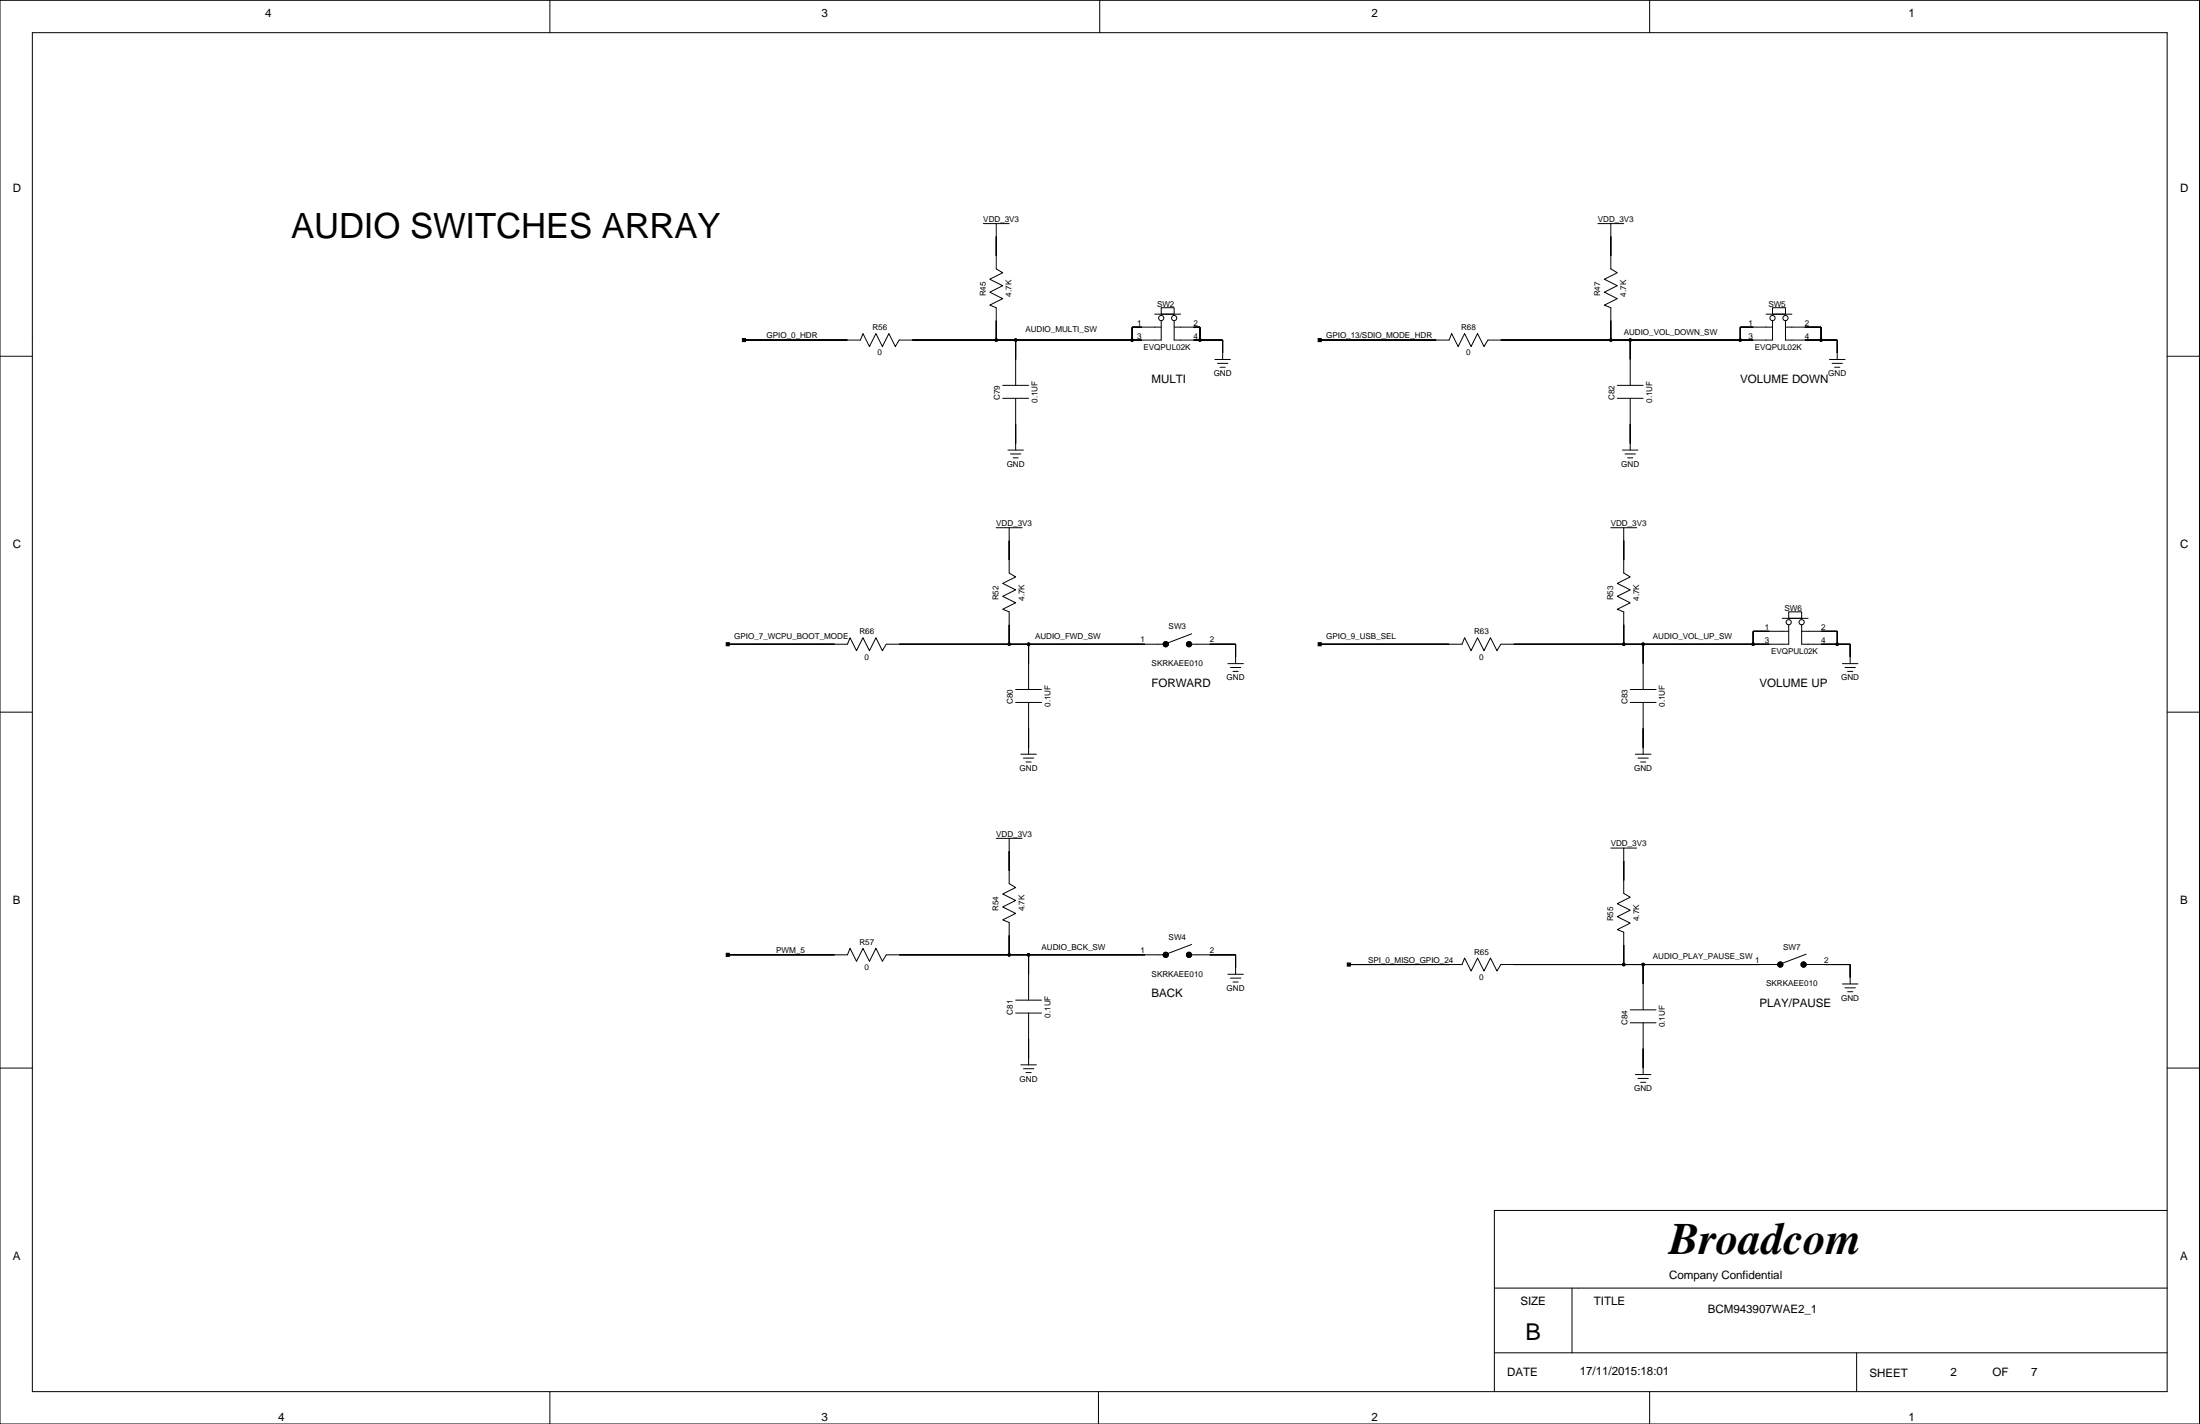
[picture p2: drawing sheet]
<svg xmlns="http://www.w3.org/2000/svg" width="432mm" height="279mm" viewBox="0 0 432 279" stroke-linecap="round" stroke-linejoin="round" font-family="sans-serif">
<g fill="none" stroke="#000" stroke-width=".2">
<path d="M0 .1h431.7v279.3h-431.7zM6.3 6.4h419.1v266.7h-419.1zM107.9 .1v6.3M215.9 .1v6.3M323.8 .1v6.3M193 43.9h5.1M195.5 43.9v8.9l1.3 .7-2.5 1.3 2.5 1.3-2.5 1.2 2.5 1.3-2.5 1.3 1.2 .5v6.3M313.6 43.9h5.1M316.2 43.9v8.9l1.2 .7-2.5 1.3 2.5 1.3-2.5 1.2 2.5 1.3-2.5 1.3 1.3 .5v6.3M0 69.9h6.3M196.8 78.2h5.1M196.8 75.6h5.1"/>
<path d="M199.3 66.7v8.9M199.3 78.2v10.1M226.6 61.6h5.1M227.9 60.4h2.6v1.2h-2.6zM227.9 62.9v3.8h-51.4l-.8 1.3-1.2-2.5-1.3 2.5-1.3-2.5-1.3 2.5-1.2-2.5-.5 1.2h-22.9M227.9 64.2h-5.7v2.5M230.5 62.9v3.8h9.5v3.8M230.5 64.2h5v2.5M238.5 70.5h3M239 71.3h2M239.5 72.1h1M317.4 78.2h5.1"/>
<path d="M317.4 75.6h5.1M320 66.7v8.9M320 78.2v10.1M346.6 61.6h5.1M347.9 60.4h2.5v1.2h-2.5zM347.9 62.9v3.8h-55.9l-.7 1.3-1.3-2.5-1.3 2.5-1.2-2.5-1.3 2.5-1.3-2.5-.5 1.2h-25.4M347.9 64.2h-6.3v2.5M350.4 62.9v3.8h10.2v3.8M350.4 64.2h7v2.5M359.1 70.5h3M359.6 71.3h2M360.1 72.1h1"/>
<path d="M425.4 69.9h6.3M197.8 88.3h3.1M198.3 89.1h2.1M198.8 89.8h1.1M318.4 88.3h3.1M319 89.1h2M319.5 89.8h1M195.5 103.5h5.1M198.1 103.5v8.9l1.2 .8-2.5 1.3 2.5 1.2-2.5 1.3 2.5 1.3-2.5 1.2 1.3 .6v6.3M231.8 119.3h.1M316.2 103.5h5M318.7 103.5v8.9l1.3 .8-2.6 1.3 2.6 1.2-2.6 1.3 2.6 1.3-2.6 1.2 1.3 .6v6.3"/>
<path d="M0 139.7h6.3M199.3 137.8h5.1M199.3 135.3h5.1M201.9 126.4v8.9M201.9 137.8v10.2M231.1 126.4h.1M233.6 126.4h8.9v3.8M233.9 124.4l-5.4 2h-54.5l-.8 1.3-1.3-2.6-1.3 2.6-1.2-2.6-1.3 2.6-1.3-2.6-.5 1.3h-23.5M241 130.2h3M241.5 131h2M242 131.7h1M320 137.8h5"/>
<path d="M320 135.3h5M322.5 126.4v8.9M322.5 137.8v10.2M349.8 121.3h5.1M351.1 120.1h2.5v1.2h-2.5zM351.1 122.6v3.8h-56.5l-.8 1.3-1.3-2.6-1.2 2.6-1.3-2.6-1.3 2.6-1.2-2.6-.5 1.3h-28M351.1 123.9h-7v2.5M353.6 122.6v3.8h9.5v3.8M353.6 123.9h7v2.5M361.6 130.2h3.1M362.1 131h2.1M362.6 131.7h1"/>
<path d="M425.4 139.7h6.3M200.4 148h3M200.9 148.7h2M201.4 149.5h1M321 148h3M321.5 148.7h2M322 149.5h1M195.5 164.5h5.1M198.1 164.5v8.9l1.2 .7-2.5 1.3 2.5 1.3-2.5 1.3 2.5 1.2-2.5 1.3 1.3 .5v6.3M316.2 166.4h5M318.7 166.4v8.9l1.3 .7-2.6 1.3 2.6 1.3-2.6 1.3 2.6 1.2-2.6 1.3 1.3 .5v6.4M199.3 198.8h5.1"/>
<path d="M199.3 196.2h5.1M201.9 187.3v8.9M201.9 198.8v10.1M231.1 187.3h.1M231.8 180.2h.1M233.6 187.3h8.9v3.9M233.9 185.3l-5.4 2h-54.5l-.8 1.3-1.3-2.5-1.3 2.5-1.2-2.5-1.3 2.5-1.3-2.5-.5 1.2h-23.5M241 191.2h3M241.5 191.9h2M242 192.7h1M320 198.1h5M322.5 189.3v8.8"/>
<path d="M351.7 189.3h.1M352.5 182.1h.1M354.2 189.3h8.9v3.8M354.5 187.2l-5.3 2.1h-54.6l-.8 1.2-1.3-2.5-1.2 2.5-1.3-2.5-1.3 2.5-1.2-2.5-.5 1.3h-22.3M361.6 193.1h3.1M362.1 193.8h2.1M362.6 194.6h1M0 209.6h6.3M200.4 208.9h3M200.9 209.7h2M201.4 210.5h1M320 200.7h5"/>
<path d="M321 210.8h3M321.5 211.6h2M322 212.4h1M322.5 200.7v10.1M425.4 209.6h6.3M425.4 237.5h-132.1v35.6M293.3 252.7h132.1M308.5 252.7v12.7M107.9 273.1v6.3M215.6 273.1v6.3M293.3 265.4h132.1M323.8 273.1v6.3"/>
<path d="M364.4 265.4v7.7"/>
<circle cx="195.5" cy="66.7" r=".25"/>
<circle cx="199.3" cy="66.7" r=".25"/>
<circle cx="222.2" cy="66.7" r=".25"/>
<circle cx="227.9" cy="62.4" r=".51"/>
<circle cx="230.5" cy="62.4" r=".51"/>
<circle cx="235.5" cy="66.7" r=".25"/>
<circle cx="316.2" cy="66.7" r=".25"/>
<circle cx="320" cy="66.7" r=".25"/>
<circle cx="341.6" cy="66.7" r=".25"/>
<circle cx="347.9" cy="62.4" r=".51"/>
<circle cx="350.4" cy="62.4" r=".51"/>
<circle cx="357.4" cy="66.7" r=".25"/>
<circle cx="198.1" cy="126.4" r=".25"/>
<circle cx="201.9" cy="126.4" r=".25"/>
<circle cx="228.8" cy="126.4" r=".51"/>
<circle cx="233.4" cy="126.4" r=".51"/>
<circle cx="318.7" cy="126.4" r=".25"/>
<circle cx="322.5" cy="126.4" r=".25"/>
<circle cx="344.1" cy="126.4" r=".25"/>
<circle cx="351.1" cy="122.1" r=".51"/>
<circle cx="353.6" cy="122.1" r=".51"/>
<circle cx="360.6" cy="126.4" r=".25"/>
<circle cx="198.1" cy="187.3" r=".25"/>
<circle cx="201.9" cy="187.3" r=".25"/>
<circle cx="228.8" cy="187.3" r=".51"/>
<circle cx="233.4" cy="187.3" r=".51"/>
<circle cx="318.7" cy="189.3" r=".25"/>
<circle cx="322.5" cy="189.3" r=".25"/>
<circle cx="349.4" cy="189.3" r=".51"/>
<circle cx="354" cy="189.3" r=".51"/>
</g>
<g fill="#000" stroke="#000" stroke-width=".2">
<path d="M195.5 46.4v3.8z" fill-rule="evenodd"/>
<path d="M316.2 46.4v3.8z" fill-rule="evenodd"/>
<path d="M145.7 66.4h.6v.6h-.6z" fill-rule="evenodd"/>
<path d="M146 66.7h20.3z" fill-rule="evenodd"/>
<path d="M195.5 62.9v3.8z" fill-rule="evenodd"/>
<path d="M179 66.7h16.5z" fill-rule="evenodd"/>
<path d="M195.5 66.7h3.8z" fill-rule="evenodd"/>
<path d="M199.3 66.7v3.8z" fill-rule="evenodd"/>
<path d="M222.2 64.2v2.5z" fill-rule="evenodd"/>
<path d="M199.3 66.7h22.9z" fill-rule="evenodd"/>
<path d="M222.2 64.2h1.9z" fill-rule="evenodd"/>
<path d="M222.2 66.7h1.9z" fill-rule="evenodd"/>
<path d="M234.3 64.2h1.2z" fill-rule="evenodd"/>
<path d="M235.5 64.2v2.5z" fill-rule="evenodd"/>
<path d="M234.3 66.7h1.2z" fill-rule="evenodd"/>
<path d="M235.5 66.7h4.5z" fill-rule="evenodd"/>
<path d="M240 66.7v2.6z" fill-rule="evenodd"/>
<path d="M258.7 66.4h.6v.6h-.6z" fill-rule="evenodd"/>
<path d="M259 66.7h22.9z" fill-rule="evenodd"/>
<path d="M294.6 66.7h21.6z" fill-rule="evenodd"/>
<path d="M316.2 62.9v3.8z" fill-rule="evenodd"/>
<path d="M320 66.7v3.8z" fill-rule="evenodd"/>
<path d="M316.2 66.7h3.8z" fill-rule="evenodd"/>
<path d="M341.6 64.2v2.5z" fill-rule="evenodd"/>
<path d="M320 66.7h21.6z" fill-rule="evenodd"/>
<path d="M341.6 64.2h2.5z" fill-rule="evenodd"/>
<path d="M341.6 66.7h2.5z" fill-rule="evenodd"/>
<path d="M354.2 64.2h3.2z" fill-rule="evenodd"/>
<path d="M357.4 64.2v2.5z" fill-rule="evenodd"/>
<path d="M354.2 66.7h3.2z" fill-rule="evenodd"/>
<path d="M357.4 66.7h3.2z" fill-rule="evenodd"/>
<path d="M360.6 66.7v2.6z" fill-rule="evenodd"/>
<path d="M199.3 83.2v3.8z" fill-rule="evenodd"/>
<path d="M320 83.2v3.8z" fill-rule="evenodd"/>
<path d="M198.1 106.1v3.8z" fill-rule="evenodd"/>
<path d="M318.7 106.1v3.8z" fill-rule="evenodd"/>
<path d="M142.5 126.1h.6v.6h-.6z" fill-rule="evenodd"/>
<path d="M142.8 126.4h21z" fill-rule="evenodd"/>
<path d="M176.5 126.4h21.6z" fill-rule="evenodd"/>
<path d="M198.1 122.6v3.8z" fill-rule="evenodd"/>
<path d="M201.9 126.4v3.8z" fill-rule="evenodd"/>
<path d="M198.1 126.4h3.8z" fill-rule="evenodd"/>
<path d="M201.9 126.4h22.8z" fill-rule="evenodd"/>
<path d="M237.4 126.4h5.1z" fill-rule="evenodd"/>
<path d="M242.5 126.4v2.5z" fill-rule="evenodd"/>
<path d="M258.7 126.1h.6v.6h-.6z" fill-rule="evenodd"/>
<path d="M259 126.4h25.4z" fill-rule="evenodd"/>
<path d="M318.7 122.6v3.8z" fill-rule="evenodd"/>
<path d="M297.1 126.4h21.6z" fill-rule="evenodd"/>
<path d="M322.5 126.4v3.8z" fill-rule="evenodd"/>
<path d="M318.7 126.4h3.8z" fill-rule="evenodd"/>
<path d="M344.1 123.9v2.5z" fill-rule="evenodd"/>
<path d="M322.5 126.4h21.6z" fill-rule="evenodd"/>
<path d="M344.1 123.9h3.2z" fill-rule="evenodd"/>
<path d="M344.1 126.4h3.2z" fill-rule="evenodd"/>
<path d="M357.4 123.9h3.2z" fill-rule="evenodd"/>
<path d="M360.6 123.9v2.5z" fill-rule="evenodd"/>
<path d="M357.4 126.4h3.2z" fill-rule="evenodd"/>
<path d="M360.6 126.4h2.5z" fill-rule="evenodd"/>
<path d="M363.1 126.4v2.5z" fill-rule="evenodd"/>
<path d="M201.9 142.9v3.8z" fill-rule="evenodd"/>
<path d="M322.5 142.9v3.8z" fill-rule="evenodd"/>
<path d="M198.1 167v3.8z" fill-rule="evenodd"/>
<path d="M318.7 168.9v3.8z" fill-rule="evenodd"/>
<path d="M142.5 187h.6v.7h-.6z" fill-rule="evenodd"/>
<path d="M142.8 187.3h21z" fill-rule="evenodd"/>
<path d="M176.5 187.3h21.6z" fill-rule="evenodd"/>
<path d="M198.1 183.5v3.8z" fill-rule="evenodd"/>
<path d="M201.9 187.3v3.9z" fill-rule="evenodd"/>
<path d="M198.1 187.3h3.8z" fill-rule="evenodd"/>
<path d="M201.9 187.3h22.8z" fill-rule="evenodd"/>
<path d="M237.4 187.3h5.1z" fill-rule="evenodd"/>
<path d="M242.5 187.3v2.6z" fill-rule="evenodd"/>
<path d="M264.4 188.9h.6v.7h-.6z" fill-rule="evenodd"/>
<path d="M264.7 189.3h19.7z" fill-rule="evenodd"/>
<path d="M318.7 185.4v3.9z" fill-rule="evenodd"/>
<path d="M297.1 189.3h21.6z" fill-rule="evenodd"/>
<path d="M322.5 189.3v3.8z" fill-rule="evenodd"/>
<path d="M318.7 189.3h3.8z" fill-rule="evenodd"/>
<path d="M322.5 189.3h22.9z" fill-rule="evenodd"/>
<path d="M358.1 189.3h5z" fill-rule="evenodd"/>
<path d="M363.1 189.3v2.5z" fill-rule="evenodd"/>
<path d="M201.9 203.9v3.8z" fill-rule="evenodd"/>
<path d="M322.5 205.8v3.8z" fill-rule="evenodd"/>
<circle cx="195.5" cy="66.7" r=".25"/>
<circle cx="199.3" cy="66.7" r=".25"/>
<circle cx="222.2" cy="66.7" r=".25"/>
<circle cx="235.5" cy="66.7" r=".25"/>
<circle cx="316.2" cy="66.7" r=".25"/>
<circle cx="320" cy="66.7" r=".25"/>
<circle cx="341.6" cy="66.7" r=".25"/>
<circle cx="357.4" cy="66.7" r=".25"/>
<circle cx="198.1" cy="126.4" r=".25"/>
<circle cx="201.9" cy="126.4" r=".25"/>
<circle cx="228.8" cy="126.4" r=".51"/>
<circle cx="233.4" cy="126.4" r=".51"/>
<circle cx="318.7" cy="126.4" r=".25"/>
<circle cx="322.5" cy="126.4" r=".25"/>
<circle cx="344.1" cy="126.4" r=".25"/>
<circle cx="360.6" cy="126.4" r=".25"/>
<circle cx="198.1" cy="187.3" r=".25"/>
<circle cx="201.9" cy="187.3" r=".25"/>
<circle cx="228.8" cy="187.3" r=".51"/>
<circle cx="233.4" cy="187.3" r=".51"/>
<circle cx="318.7" cy="189.3" r=".25"/>
<circle cx="322.5" cy="189.3" r=".25"/>
<circle cx="349.4" cy="189.3" r=".51"/>
<circle cx="354" cy="189.3" r=".51"/>
</g>
<text font-size="8.8" x="327.6" y="246.1">Broadcom</text>
<text font-size="6.8" x="57.1" y="46.8">AUDIO SWITCHES ARRAY</text>
<text font-size="4.6" x="299.4" y="263">B</text>
<g font-size="2.3">
<text x="52.1" y="3.4">4</text>
<text x="161.3" y="3.4">3</text>
<text x="269.2" y="3.4">2</text>
<text x="374.6" y="3.4">1</text>
<text x="2.5" y="37.6">D</text>
<text x="427.9" y="37.6">D</text>
<text x="226" y="75.1">MULTI</text>
<text x="341.6" y="75.1">VOLUME DOWN</text>
<text x="2.5" y="107.5">C</text>
<text x="427.9" y="107.5">C</text>
<text x="226" y="134.8">FORWARD</text>
<text x="345.4" y="134.8">VOLUME UP</text>
<text x="2.5" y="177.3">B</text>
<text x="427.9" y="177.3">B</text>
<text x="226" y="195.7">BACK</text>
<text x="345.4" y="197.6">PLAY/PAUSE</text>
<text x="2.5" y="247.1">A</text>
<text x="327.6" y="250.9">Company Confidential</text>
<text x="427.9" y="247.1">A</text>
<text x="298.4" y="256">SIZE</text>
<text x="312.8" y="256">TITLE</text>
<text x="335.2" y="257.6">BCM943907WAE2_1</text>
<text x="310.1" y="269.7">17/11/2015:18:01</text>
<text x="382.8" y="270">2</text>
<text x="398.7" y="270">7</text>
<text x="295.8" y="270">DATE</text>
<text x="366.9" y="270.2">SHEET</text>
<text x="391.1" y="270">OF</text>
<text x="54.6" y="278.9">4</text>
<text x="161.3" y="278.9">3</text>
<text x="269.2" y="278.9">2</text>
<text x="374.6" y="278.9">1</text>
</g>
<g font-size="1.6">
<text x="193" y="43.5">VDD_3V3</text>
<text x="313.6" y="43.5">VDD_3V3</text>
<text x="193.5" y="58.1" transform="rotate(-90 193.5 58.1)">R45</text>
<text x="198.5" y="58.2" transform="rotate(-90 198.5 58.2)">4.7K</text>
<text x="314.1" y="58.1" transform="rotate(-90 314.1 58.1)">R47</text>
<text x="319.2" y="58.2" transform="rotate(-90 319.2 58.2)">4.7K</text>
<text x="171.2" y="64.8">R56</text>
<text x="201.2" y="65.1">AUDIO_MULTI_SW</text>
<text x="223.2" y="63.9">1</text>
<text x="227.1" y="60.2">SW2</text>
<text x="234.3" y="63.9">2</text>
<text x="286.8" y="64.8">R68</text>
<text x="318.7" y="65.7">AUDIO_VOL_DOWN_SW</text>
<text x="343.2" y="63.9">1</text>
<text x="347.1" y="60.2">SW5</text>
<text x="354.2" y="63.9">2</text>
<text x="150.5" y="66.4">GPIO_0_HDR</text>
<text x="172.2" y="69.7">0</text>
<text x="223.2" y="66.4">3</text>
<text x="224.4" y="68.6">EVQPUL02K</text>
<text x="234.3" y="66.4">4</text>
<text x="260.3" y="66.4">GPIO_13/SDIO_MODE_HDR</text>
<text x="287.8" y="69.7">0</text>
<text x="343.2" y="66.4">3</text>
<text x="344.4" y="68.6">EVQPUL02K</text>
<text x="354.2" y="66.4">4</text>
<text x="238.2" y="73.8">GND</text>
<text x="358.8" y="73.8">GND</text>
<text x="196.3" y="78.5" transform="rotate(-90 196.3 78.5)">C79</text>
<text x="203.6" y="79" transform="rotate(-90 203.6 79)">0.1UF</text>
<text x="316.9" y="78.5" transform="rotate(-90 316.9 78.5)">C82</text>
<text x="324.3" y="79" transform="rotate(-90 324.3 79)">0.1UF</text>
<text x="197.6" y="91.6">GND</text>
<text x="318.2" y="91.6">GND</text>
<text x="195.5" y="103.2">VDD_3V3</text>
<text x="316.2" y="103.2">VDD_3V3</text>
<text x="196" y="117.8" transform="rotate(-90 196 117.8)">R52</text>
<text x="201.1" y="117.9" transform="rotate(-90 201.1 117.9)">4.7K</text>
<text x="316.6" y="117.8" transform="rotate(-90 316.6 117.8)">R53</text>
<text x="321.7" y="117.9" transform="rotate(-90 321.7 117.9)">4.7K</text>
<text x="350.3" y="119.9">SW6</text>
<text x="144.1" y="125.4">GPIO_7_WCPU_BOOT_MODE</text>
<text x="168.7" y="124.5">R66</text>
<text x="203.2" y="125.4">AUDIO_FWD_SW</text>
<text x="229.4" y="123.4">SW3</text>
<text x="260.3" y="125.4">GPIO_9_USB_SEL</text>
<text x="289.3" y="124.5">R63</text>
<text x="324.4" y="125.4">AUDIO_VOL_UP_SW</text>
<text x="346.4" y="123.6">1</text>
<text x="357.4" y="123.6">2</text>
<text x="169.7" y="129.4">0</text>
<text x="223.9" y="126">1</text>
<text x="226" y="130.7">SKRKAEE010</text>
<text x="237.4" y="126">2</text>
<text x="290.3" y="129.4">0</text>
<text x="346.4" y="126.1">3</text>
<text x="347.6" y="128.3">EVQPUL02K</text>
<text x="357.4" y="126.1">4</text>
<text x="240.8" y="133.5">GND</text>
<text x="361.4" y="133.5">GND</text>
<text x="198.8" y="138.1" transform="rotate(-90 198.8 138.1)">C80</text>
<text x="206.2" y="138.7" transform="rotate(-90 206.2 138.7)">0.1UF</text>
<text x="319.4" y="138.1" transform="rotate(-90 319.4 138.1)">C83</text>
<text x="326.8" y="138.7" transform="rotate(-90 326.8 138.7)">0.1UF</text>
<text x="200.1" y="151.3">GND</text>
<text x="320.7" y="151.3">GND</text>
<text x="195.5" y="164.1">VDD_3V3</text>
<text x="316.2" y="166">VDD_3V3</text>
<text x="196" y="178.8" transform="rotate(-90 196 178.8)">R54</text>
<text x="201.1" y="178.8" transform="rotate(-90 201.1 178.8)">4.7K</text>
<text x="168.7" y="185.4">R57</text>
<text x="229.4" y="184.4">SW4</text>
<text x="316.6" y="180.8" transform="rotate(-90 316.6 180.8)">R55</text>
<text x="321.7" y="180.7" transform="rotate(-90 321.7 180.7)">4.7K</text>
<text x="152.4" y="187">PWM_5</text>
<text x="169.7" y="190.4">0</text>
<text x="204.4" y="186.3">AUDIO_BCK_SW</text>
<text x="223.9" y="187">1</text>
<text x="226" y="191.6">SKRKAEE010</text>
<text x="237.4" y="187">2</text>
<text x="268.5" y="188.9">SPI_0_MISO_GPIO_24</text>
<text x="289.3" y="187.4">R65</text>
<text x="324.4" y="188.3">AUDIO_PLAY_PAUSE_SW</text>
<text x="344.5" y="188.9">1</text>
<text x="350" y="186.4">SW7</text>
<text x="358.1" y="188.9">2</text>
<text x="240.8" y="194.4">GND</text>
<text x="290.3" y="192.3">0</text>
<text x="346.7" y="193.5">SKRKAEE010</text>
<text x="361.4" y="196.3">GND</text>
<text x="198.8" y="199.1" transform="rotate(-90 198.8 199.1)">C81</text>
<text x="206.2" y="199.7" transform="rotate(-90 206.2 199.7)">0.1UF</text>
<text x="319.4" y="201.1" transform="rotate(-90 319.4 201.1)">C84</text>
<text x="326.8" y="201.6" transform="rotate(-90 326.8 201.6)">0.1UF</text>
<text x="200.1" y="212.2">GND</text>
<text x="320.7" y="214.1">GND</text>
</g>
</svg>
